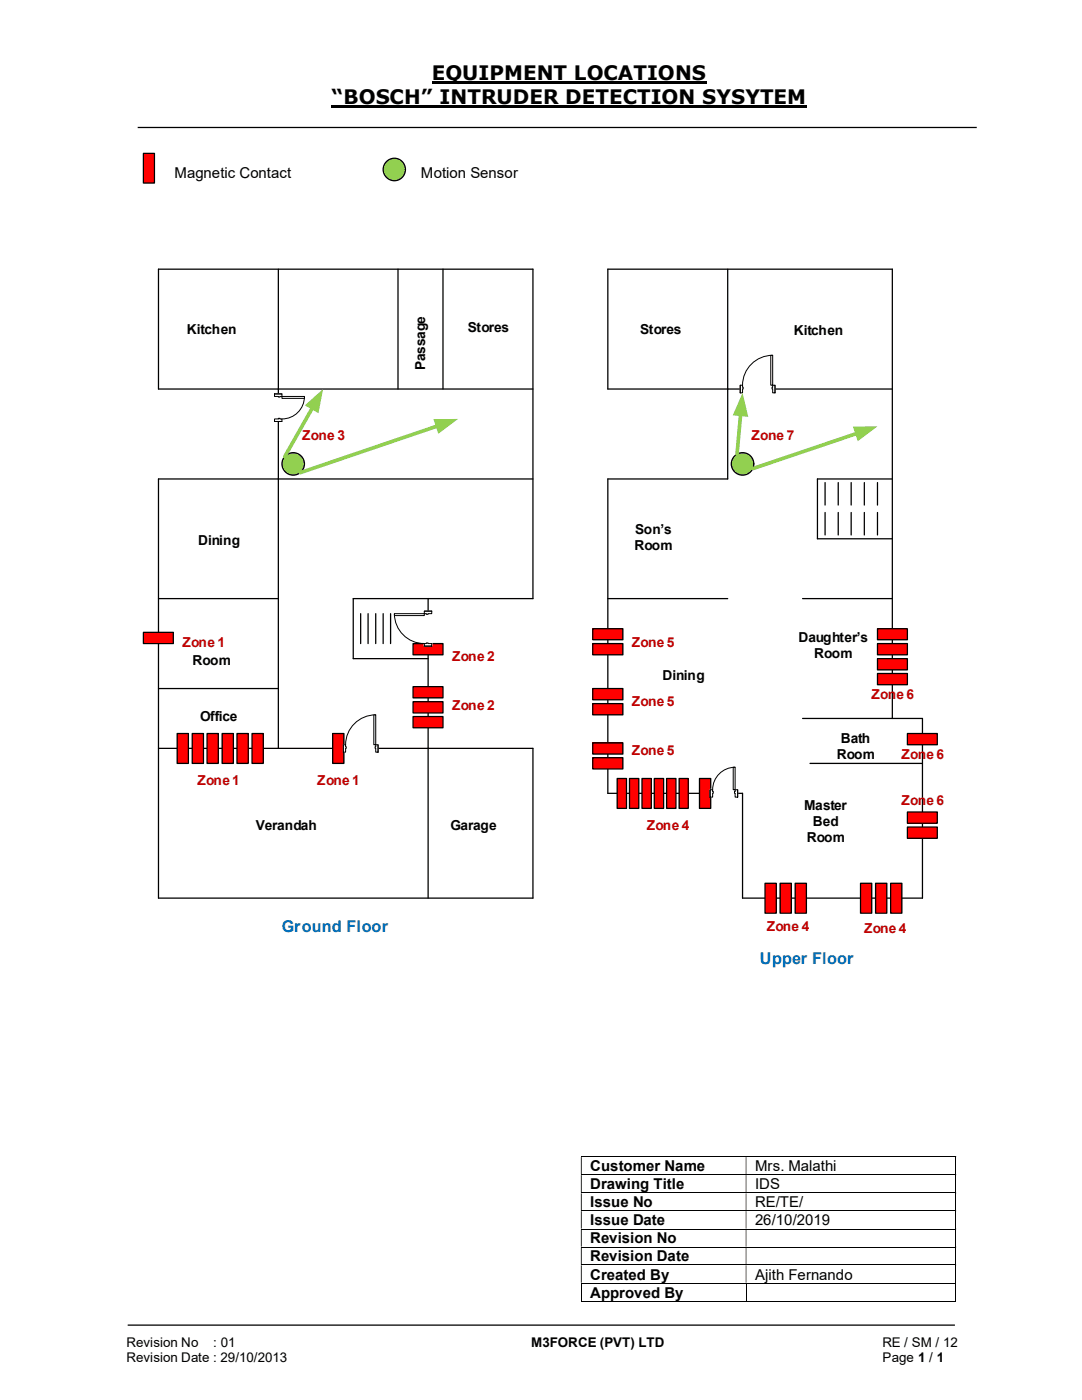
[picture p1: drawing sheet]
<svg xmlns="http://www.w3.org/2000/svg" width="216mm" height="279mm" viewBox="0 0 216 279" stroke-linecap="round" stroke-linejoin="round" font-family="sans-serif">
<path d="M86.1 16.5h54.9M66.2 21.3h94.8" fill="none" stroke="#000" stroke-width=".42"/>
<path d="M27.5 25.4h167.4M25.5 264.5h165" fill="none" stroke="#000" stroke-width=".25"/>
<g fill="none" stroke="#000" stroke-width=".2">
<path d="M115.9 230.8h74.7M115.9 234.4h74.7M115.9 238.1h74.7M190.7 230.9v3.5M190.7 234.5v3.5M190.7 238.2v3.4M115.9 241.7h74.7M115.9 245.3h74.7M115.9 248.9h74.7M115.9 252.5h74.7M115.9 256.1h74.7M115.9 259.7h32.9"/>
<path d="M116 256.2v3.6M148.9 256.2v3.6M148.9 259.7h41.7M190.7 241.7v3.5M190.7 245.4v3.4M190.7 249v3.4M190.7 252.5v3.5M190.7 256.2v3.6"/>
</g>
<g fill="#000">
<path d="M190.6 230.8h.2v.1h-.2zM115.9 230.9h.2v3.5h-.2zM148.8 230.9h.1v3.5h-.1z" fill-rule="evenodd"/>
<path d="M190.6 234.4h.2v.1h-.2zM115.9 234.5h.2v3.5h-.2zM148.8 234.5h.1v3.5h-.1z" fill-rule="evenodd"/>
<path d="M190.6 238h.2v.2h-.2zM115.9 238.2h.2v3.4h-.2zM148.8 238.2h.1v3.4h-.1z" fill-rule="evenodd"/>
<path d="M190.6 241.6h.2v.1h-.2zM115.9 241.7h.2v3.5h-.2zM148.8 241.7h.1v3.5h-.1z" fill-rule="evenodd"/>
<path d="M190.6 245.2h.2v.2h-.2zM115.9 245.4h.2v3.4h-.2zM148.8 245.4h.1v3.4h-.1z" fill-rule="evenodd"/>
<path d="M190.6 248.8h.2v.2h-.2zM115.9 249h.2v3.4h-.2zM148.8 249h.1v3.4h-.1z" fill-rule="evenodd"/>
<path d="M190.6 252.4h.2v.1h-.2zM115.9 252.5h.2v3.5h-.2zM148.8 252.5h.1v3.5h-.1z" fill-rule="evenodd"/>
</g>
<path d="M190.6 256h.2v.2h-.2zM190.6 259.6h.2v.2h-.2z" fill="#000"/>
<path d="M28.6 30.6h2.2v5.9h-2.2z" fill="#f00"/>
<path d="M28.6 30.6h2.2v5.9h-2.2z" fill="none" stroke="#000" stroke-width=".25"/>
<circle cx="78.7" cy="33.8" r="2.23" fill="#92d050"/>
<g fill="none" stroke="#000" stroke-width=".25">
<path d="M55.5 53.7v95.7M79.4 53.7v23.9M88.4 53.7v23.9M106.3 77.6h-74.7v-23.9h74.7v65.8h-35.8v11.9h14.9M145.2 77.6h32.9M106.3 95.6h-74.7v83.6h74.7v-29.8h-74.7M31.6 119.5h23.9M85.4 119.5v59.7M31.6 137.4h23.9M72 122.5v5.9M73.4 122.5v5.9M75 122.5v5.9"/>
<path d="M76.5 122.5v5.9M77.9 122.5v5.9"/>
<circle cx="78.7" cy="33.8" r="2.23"/>
</g>
<path d="M28.6 126.2h6v2.2h-6z" fill-rule="evenodd" fill="#f00"/>
<path d="M28.6 126.2h6v2.2h-6z" fill="none" stroke="#000" stroke-width=".25"/>
<path d="M82.4 143h6v2.2h-6z" fill-rule="evenodd" fill="#f00"/>
<path d="M82.4 143h6v2.2h-6z" fill="none" stroke="#000" stroke-width=".25"/>
<path d="M82.4 140h6v2.3h-6z" fill-rule="evenodd" fill="#f00"/>
<path d="M82.4 140h6v2.3h-6z" fill="none" stroke="#000" stroke-width=".25"/>
<path d="M82.4 137h6v2.3h-6z" fill-rule="evenodd" fill="#f00"/>
<path d="M82.4 137h6v2.3h-6z" fill="none" stroke="#000" stroke-width=".25"/>
<path d="M82.4 128.4h6v2.3h-6z" fill-rule="evenodd" fill="#f00"/>
<path d="M82.4 128.4h6v2.3h-6z" fill="none" stroke="#000" stroke-width=".25"/>
<path d="M35.3 146.4h2.3v6h-2.3z" fill="#f00"/>
<path d="M35.3 146.4h2.3v6h-2.3z" fill="none" stroke="#000" stroke-width=".25"/>
<path d="M38.4 146.4h2.2v6h-2.2z" fill="#f00"/>
<path d="M38.4 146.4h2.2v6h-2.2z" fill="none" stroke="#000" stroke-width=".25"/>
<path d="M50.3 146.4h2.2v6h-2.2z" fill="#f00"/>
<path d="M50.3 146.4h2.2v6h-2.2z" fill="none" stroke="#000" stroke-width=".25"/>
<path d="M47.3 146.4h2.2v6h-2.2z" fill="#f00"/>
<path d="M47.3 146.4h2.2v6h-2.2z" fill="none" stroke="#000" stroke-width=".25"/>
<path d="M44.3 146.4h2.3v6h-2.3z" fill="#f00"/>
<path d="M44.3 146.4h2.3v6h-2.3z" fill="none" stroke="#000" stroke-width=".25"/>
<path d="M41.3 146.4h2.3v6h-2.3z" fill="#f00"/>
<path d="M41.3 146.4h2.3v6h-2.3z" fill="none" stroke="#000" stroke-width=".25"/>
<path d="M66.4 146.4h2.2v6h-2.2z" fill="#f00"/>
<path d="M66.4 146.4h2.2v6h-2.2z" fill="none" stroke="#000" stroke-width=".25"/>
<circle cx="58.5" cy="92.6" r="2.24" fill="#92d050"/>
<circle cx="58.5" cy="92.6" r="2.24" fill="none" stroke="#000" stroke-width=".25"/>
<path d="M84.6 122h1.6v6.9h-1.6z" fill-rule="evenodd" fill="#fff"/>
<path d="M84.6 122h1.6v6.9h-1.6z" fill="none" stroke="#fff" stroke-width=".2"/>
<path d="M84.7 122v.5h1.4v-.5zM84.7 128.4h1.4v.5h-1.4z" fill-rule="evenodd" fill="#fff"/>
<path d="M85 122.5h-.3v-.5h1.4v.5h-.7M85 128.4h-.3v.5h1.4v-.5h-.7" fill="none" stroke="#000" stroke-width=".2"/>
<path d="M85 122.5v.1h.4v-.1zM85 128.3h.4v.1h-.4z" fill-rule="evenodd" fill="#fff"/>
<path d="M78.7 122.5a6 6 0 0 0 6 5.9M84.7 122h1.4M84.7 128.9h1.4M85 122.5v.1h.4v-.1M85 128.4v-.1h.4v.1" fill="none" stroke="#000" stroke-width=".2"/>
<path d="M78.7 122.5h6v.4h-6z" fill="#fff"/>
<path d="M78.7 122.5h6v.4h-6z" fill="none" stroke="#000" stroke-width=".2"/>
<path d="M54.7 78.6h1.6v5.5h-1.6z" fill-rule="evenodd" fill="#fff"/>
<path d="M54.7 78.6h1.6v5.5h-1.6z" fill="none" stroke="#fff" stroke-width=".2"/>
<path d="M54.8 78.6h1.5v.5h-1.5zM54.8 83.6v.5h1.5v-.5z" fill-rule="evenodd" fill="#fff"/>
<path d="M55.5 79.1h-.7v-.5h1.5v.5h-.4M55.5 83.6h-.7v.5h1.5v-.5h-.4" fill="none" stroke="#000" stroke-width=".2"/>
<path d="M55.5 79.1h.4v.1h-.4zM55.5 83.5v.1h.4v-.1z" fill-rule="evenodd" fill="#fff"/>
<path d="M54.8 78.6h1.5M55.5 79.1v.1h.4v-.1M60.7 79.1a4.5 4.5 0 0 1-4.4 4.5M54.8 84.1h1.5M55.5 83.6v-.1h.4v.1" fill="none" stroke="#000" stroke-width=".2"/>
<path d="M56.3 79.1h4.4v.4h-4.4z" fill="#fff"/>
<path d="M56.3 79.1h4.4v.4h-4.4z" fill="none" stroke="#000" stroke-width=".2"/>
<path d="M68.5 148.6h6.9v1.6h-6.9z" fill="#fff"/>
<path d="M68.5 148.6h6.9v1.6h-6.9z" fill="none" stroke="#fff" stroke-width=".2"/>
<path d="M75 148.6v1.5h.4v-1.5zM68.5 148.6h.5v1.5h-.5z" fill-rule="evenodd" fill="#fff"/>
<path d="M69 149v-.4h-.5v1.5h.5v-.7M75 149v-.4h.4v1.5h-.4v-.7" fill="none" stroke="#000" stroke-width=".2"/>
<path d="M74.8 149v.4h.2v-.4zM69 149h.1v.4h-.1z" fill-rule="evenodd" fill="#fff"/>
<path d="M68.5 148.6v1.5M69 149h.1v.4h-.1M75 142.7a6 6 0 0 0-6 5.9M75 149h-.2v.4h.2M75.4 148.6v1.5" fill="none" stroke="#000" stroke-width=".2"/>
<path d="M74.6 142.7h.4v5.9h-.4z" fill-rule="evenodd" fill="#fff"/>
<path d="M74.6 142.7h.4v5.9h-.4z" fill="none" stroke="#000" stroke-width=".2"/>
<path d="M121.3 53.7v23.9h23.9M145.2 53.7v41.9h-23.9M178.1 53.7v89.7M121.3 119.5h23.9M160.1 119.5h18M121.3 158.3h26.9v20.9M160.1 143.4h24v35.8M161.6 152.4h22.5" fill="none" stroke="#000" stroke-width=".25"/>
<path d="M181.1 165.1h5.9v2.2h-5.9z" fill-rule="evenodd" fill="#f00"/>
<path d="M181.1 165.1h5.9v2.2h-5.9z" fill="none" stroke="#000" stroke-width=".25"/>
<path d="M181.1 162.1h5.9v2.2h-5.9z" fill-rule="evenodd" fill="#f00"/>
<path d="M181.1 162.1h5.9v2.2h-5.9z" fill="none" stroke="#000" stroke-width=".25"/>
<path d="M181.1 146.4h5.9v2.2h-5.9z" fill-rule="evenodd" fill="#f00"/>
<path d="M181.1 146.4h5.9v2.2h-5.9z" fill="none" stroke="#000" stroke-width=".25"/>
<path d="M139.6 155.4h2.2v5.9h-2.2z" fill="#f00"/>
<path d="M139.6 155.4h2.2v5.9h-2.2z" fill="none" stroke="#000" stroke-width=".25"/>
<circle cx="148.2" cy="92.6" r="2.24" fill="#92d050"/>
<circle cx="148.2" cy="92.6" r="2.24" fill="none" stroke="#000" stroke-width=".25"/>
<path d="M87.3 85l-27.4 9.3" fill="none" stroke="#92d050" stroke-width=".72"/>
<path d="M86.5 83.7l4.9-.1-3.9 3z" fill="#92d050"/>
<path d="M62.4 81.4l-5.6 9.7" fill="none" stroke="#92d050" stroke-width=".72"/>
<path d="M60.8 80.9l3.7-3.3-1 4.9z" fill="#92d050"/>
<g fill="none" stroke="#000" stroke-width=".25">
<path d="M121.3 53.7h56.8M121.3 95.6v62.7M164.6 96.3v4.5M167.3 96.3v4.5M169.8 96.3v4.5M172.5 96.3v4.5M175.1 96.3v4.5M178.1 95.6h-15v11.9h15M164.6 102.3v4.5M167.3 102.3v4.5M169.8 102.3v4.5M172.5 102.3v4.5"/>
<path d="M175.1 102.3v4.5M148.2 179.2h35.9"/>
</g>
<path d="M147.7 76.8h6.9v1.6h-6.9z" fill="#fff"/>
<path d="M147.7 76.8h6.9v1.6h-6.9z" fill="none" stroke="#fff" stroke-width=".2"/>
<path d="M154.2 76.9v1.5h.4v-1.5zM147.7 76.9h.5v1.5h-.5z" fill-rule="evenodd" fill="#fff"/>
<path d="M148.2 77.3v-.4h-.5v1.5h.5v-.8M154.2 77.3v-.4h.4v1.5h-.4v-.8" fill="none" stroke="#000" stroke-width=".2"/>
<path d="M154.1 77.3v.3h.1v-.3zM148.2 77.3h.1v.3h-.1z" fill-rule="evenodd" fill="#fff"/>
<path d="M147.7 76.9v1.5M148.2 77.3h.1v.3h-.1M154.2 77.3h-.1v.3h.1M154.2 70.9a6 6 0 0 0-6 6M154.6 76.9v1.5" fill="none" stroke="#000" stroke-width=".2"/>
<path d="M153.8 70.9h.4v6h-.4z" fill-rule="evenodd" fill="#fff"/>
<path d="M153.8 70.9h.4v6h-.4z" fill="none" stroke="#000" stroke-width=".2"/>
<path d="M118.3 148.3h6v2.2h-6z" fill-rule="evenodd" fill="#f00"/>
<path d="M118.3 148.3h6v2.2h-6z" fill="none" stroke="#000" stroke-width=".25"/>
<path d="M118.3 151.2h6v2.3h-6z" fill-rule="evenodd" fill="#f00"/>
<path d="M118.3 151.2h6v2.3h-6z" fill="none" stroke="#000" stroke-width=".25"/>
<path d="M118.3 137.4h6v2.3h-6z" fill-rule="evenodd" fill="#f00"/>
<path d="M118.3 137.4h6v2.3h-6z" fill="none" stroke="#000" stroke-width=".25"/>
<path d="M118.3 140.4h6v2.3h-6z" fill-rule="evenodd" fill="#f00"/>
<path d="M118.3 140.4h6v2.3h-6z" fill="none" stroke="#000" stroke-width=".25"/>
<path d="M118.3 125.5h6v2.2h-6z" fill-rule="evenodd" fill="#f00"/>
<path d="M118.3 125.5h6v2.2h-6z" fill="none" stroke="#000" stroke-width=".25"/>
<path d="M118.3 128.4h6v2.3h-6z" fill-rule="evenodd" fill="#f00"/>
<path d="M118.3 128.4h6v2.3h-6z" fill="none" stroke="#000" stroke-width=".25"/>
<path d="M141.7 157.5h5.5v1.6h-5.5z" fill="#fff"/>
<path d="M141.7 157.5h5.5v1.6h-5.5z" fill="none" stroke="#fff" stroke-width=".2"/>
<path d="M146.7 157.6v1.5h.5v-1.5zM141.7 157.6h.5v1.5h-.5z" fill-rule="evenodd" fill="#fff"/>
<path d="M142.2 157.9v-.3h-.5v1.5h.5v-.8M146.7 157.9v-.3h.5v1.5h-.5v-.8" fill="none" stroke="#000" stroke-width=".2"/>
<path d="M146.6 157.9v.4h.1v-.4zM142.2 157.9h.1v.4h-.1z" fill-rule="evenodd" fill="#fff"/>
<path d="M141.7 157.6v1.5M142.2 157.9h.1v.4h-.1M146.7 157.9h-.1v.4h.1M146.7 153.1a4.5 4.5 0 0 0-4.5 4.5M147.2 157.6v1.5" fill="none" stroke="#000" stroke-width=".2"/>
<path d="M146.3 153.1h.4v4.5h-.4z" fill-rule="evenodd" fill="#fff"/>
<path d="M146.3 153.1h.4v4.5h-.4z" fill="none" stroke="#000" stroke-width=".2"/>
<path d="M123.1 155.4h1.9v5.9h-1.9z" fill="#f00"/>
<path d="M123.1 155.4h1.9v5.9h-1.9z" fill="none" stroke="#000" stroke-width=".25"/>
<path d="M125.6 155.4h1.9v5.9h-1.9z" fill="#f00"/>
<path d="M125.6 155.4h1.9v5.9h-1.9z" fill="none" stroke="#000" stroke-width=".25"/>
<path d="M135.5 155.4h1.8v5.9h-1.8z" fill="#f00"/>
<path d="M135.5 155.4h1.8v5.9h-1.8z" fill="none" stroke="#000" stroke-width=".25"/>
<path d="M133 155.4h1.9v5.9h-1.9z" fill="#f00"/>
<path d="M133 155.4h1.9v5.9h-1.9z" fill="none" stroke="#000" stroke-width=".25"/>
<path d="M130.6 155.4h1.8v5.9h-1.8z" fill="#f00"/>
<path d="M130.6 155.4h1.8v5.9h-1.8z" fill="none" stroke="#000" stroke-width=".25"/>
<path d="M128.1 155.4h1.9v5.9h-1.9z" fill="#f00"/>
<path d="M128.1 155.4h1.9v5.9h-1.9z" fill="none" stroke="#000" stroke-width=".25"/>
<path d="M152.7 176.3h2.2v5.9h-2.2z" fill="#f00"/>
<path d="M152.7 176.3h2.2v5.9h-2.2z" fill="none" stroke="#000" stroke-width=".25"/>
<path d="M155.7 176.3h2.2v5.9h-2.2z" fill="#f00"/>
<path d="M155.7 176.3h2.2v5.9h-2.2z" fill="none" stroke="#000" stroke-width=".25"/>
<path d="M177.7 176.3h2.3v5.9h-2.3z" fill="#f00"/>
<path d="M177.7 176.3h2.3v5.9h-2.3z" fill="none" stroke="#000" stroke-width=".25"/>
<path d="M174.7 176.3h2.3v5.9h-2.3z" fill="#f00"/>
<path d="M174.7 176.3h2.3v5.9h-2.3z" fill="none" stroke="#000" stroke-width=".25"/>
<path d="M171.7 176.3h2.2v5.9h-2.2z" fill="#f00"/>
<path d="M171.7 176.3h2.2v5.9h-2.2z" fill="none" stroke="#000" stroke-width=".25"/>
<path d="M158.7 176.3h2.2v5.9h-2.2z" fill="#f00"/>
<path d="M158.7 176.3h2.2v5.9h-2.2z" fill="none" stroke="#000" stroke-width=".25"/>
<path d="M175.1 134.4h6v2.3h-6z" fill-rule="evenodd" fill="#f00"/>
<path d="M175.1 134.4h6v2.3h-6z" fill="none" stroke="#000" stroke-width=".25"/>
<path d="M175.1 125.5h6v2.2h-6z" fill-rule="evenodd" fill="#f00"/>
<path d="M175.1 125.5h6v2.2h-6z" fill="none" stroke="#000" stroke-width=".25"/>
<path d="M175.1 128.4h6v2.3h-6z" fill-rule="evenodd" fill="#f00"/>
<path d="M175.1 128.4h6v2.3h-6z" fill="none" stroke="#000" stroke-width=".25"/>
<path d="M175.1 131.4h6v2.3h-6z" fill-rule="evenodd" fill="#f00"/>
<path d="M175.1 131.4h6v2.3h-6z" fill="none" stroke="#000" stroke-width=".25"/>
<path d="M147.8 82.6l-.7 8" fill="none" stroke="#92d050" stroke-width=".72"/>
<path d="M148.2 78.4l1.1 4.8-3.1-.3z" fill="#92d050"/>
<path d="M171 86.5l-20.8 7" fill="none" stroke="#92d050" stroke-width=".72"/>
<path d="M170.2 85.1h4.9l-3.9 3z" fill="#92d050"/>
<g font-size="4">
<text x="86.1" y="16">EQUIPMENT LOCATIONS</text>
<text x="66.2" y="20.8">“BOSCH” INTRUDER DETECTION SYSYTEM</text>
</g>
<g font-size="3.2" fill="#0070c0">
<text x="56.2" y="186">Ground Floor</text>
<text x="151.6" y="192.3">Upper Floor</text>
</g>
<g font-size="3">
<text x="34.8" y="35.5">Magnetic Contact</text>
<text x="84" y="35.5">Motion Sensor</text>
<text x="117.8" y="233.7">Customer Name</text>
<text x="150.7" y="233.7">Mrs. Malathi</text>
<text x="117.8" y="237.4">Drawing Title</text>
<text x="150.7" y="237.4">IDS</text>
<text x="117.8" y="240.9">Issue No</text>
<text x="117.8" y="244.5">Issue Date</text>
<text x="150.7" y="240.9">RE/TE/</text>
<text x="150.7" y="244.5">26/10/2019</text>
<text x="117.8" y="248.2">Revision No</text>
<text x="117.8" y="251.8">Revision Date</text>
<text x="117.8" y="255.4">Created By</text>
<text x="150.7" y="255.4">Ajith Fernando</text>
<text x="117.8" y="259">Approved By</text>
</g>
<g font-size="2.7">
<text x="37.3" y="66.6">Kitchen</text>
<text x="93.3" y="66.3">Stores</text>
<text x="127.7" y="66.6">Stores</text>
<text x="158.4" y="66.9">Kitchen</text>
<text x="84.8" y="73.8" transform="rotate(-90 84.8 73.8)">Passage</text>
<text x="126.7" y="106.5">Son’s</text>
<text x="39.5" y="108.8">Dining</text>
<text x="126.6" y="109.7">Room</text>
<text x="159.3" y="128.1">Daughter’s</text>
<text x="162.5" y="131.3">Room</text>
<text x="38.4" y="132.7">Room</text>
<text x="132.2" y="135.7">Dining</text>
<text x="39.9" y="144">Office</text>
<text x="167.8" y="148.3">Bath</text>
<text x="167" y="151.6">Room</text>
<text x="160.4" y="161.7">Master</text>
<text x="51.1" y="165.6">Verandah</text>
<text x="89.9" y="165.6">Garage</text>
<text x="162.2" y="164.9">Bed</text>
<text x="161" y="168.1">Room</text>
<text x="25.2" y="268.8">Revision No</text>
<text x="42.6" y="268.8">: 01</text>
<text x="106" y="268.8">M3FORCE (PVT) LTD</text>
<text x="176.1" y="268.8">RE / SM / 12</text>
<text x="25.2" y="271.8">Revision Date : 29/10/2013</text>
<text x="176.1" y="271.8">Page 1 / 1</text>
</g>
<g font-size="2.7" fill="#c00000">
<text x="60.3" y="87.8">Zone 3</text>
<text x="150" y="87.8">Zone 7</text>
<text x="36.4" y="129">Zone 1</text>
<text x="90.2" y="132">Zone 2</text>
<text x="126.1" y="129">Zone 5</text>
<text x="90.2" y="141.6">Zone 2</text>
<text x="126.1" y="141">Zone 5</text>
<text x="173.9" y="139.5">Zone 6</text>
<text x="126.1" y="150.6">Zone 5</text>
<text x="179.9" y="151.4">Zone 6</text>
<text x="39.4" y="156.6">Zone 1</text>
<text x="63.3" y="156.6">Zone 1</text>
<text x="179.9" y="160.7">Zone 6</text>
<text x="129.1" y="165.6">Zone 4</text>
<text x="153" y="185.8">Zone 4</text>
<text x="172.4" y="186.1">Zone 4</text>
</g>
</svg>
